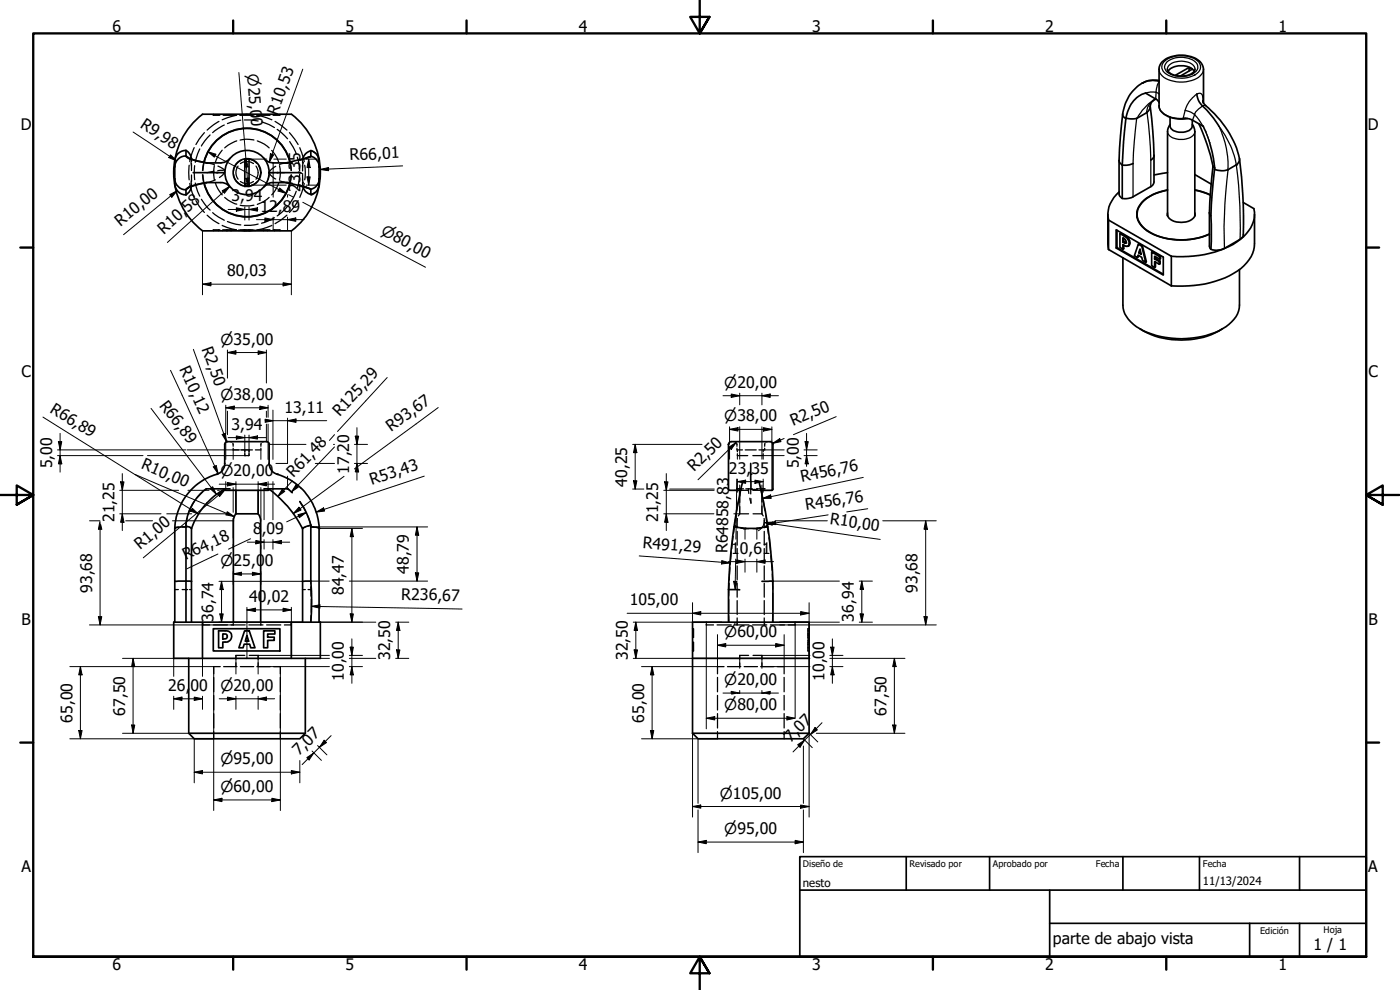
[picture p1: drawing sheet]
<svg xmlns="http://www.w3.org/2000/svg" width="420mm" height="297mm" viewBox="0 0 420 297" stroke-linecap="round" stroke-linejoin="round" font-family="sans-serif">
<!-- layer: Oculto (ISO) -->
<g fill="none" stroke="#000" stroke-width=".38">
<path d="M61.3 39.8l-2.5 3.6M64 34.3v.1M64 34.5l2 .1M65.7 36.4l-1.6 1.1-1.9 1.5M67 34.6h4M67.3 37.5l-3.5 2.3M70.9 34.6l-4.2 1.3M71.9 34.5l2.2-.2 2.2 .2M72 34.6h4M72.3 36.1l-4 1M73.3 36l4.2 .3M77 34.6h4"/>
<path d="M77.4 34.6l4.2 1.3M78.5 36.6l2.3 .8 1.6 .9M82.5 36.4l3.6 2.6M83.2 38.8l3.1 2.8M84 34.5l-2 .1M84 34.3v.1M86.9 39.8l2.6 3.6M56.4 47.2l.6 .7M56.8 49.6v4.4M57 55l.7 2.8 .6 1.4M57 55.8l-.6 .6M57.3 48.8l.2 .8"/>
<path d="M57.5 54.1l-.2 .9M57.5 54v.6M57.5 47.7v.1M57.5 47.9v.7M57.5 49.1v2.1M57.5 52.5v1.4M57.5 55.1v.6M57.5 55.8l-.1 .1M58.3 44.3l-1.3 4.2M58.4 49.7v4.2M58.6 54.9l.7 2.6 .6 1.4M59.9 44.7l-1.3 4"/>
<path d="M60.5 59.8l1.8 2.5 .8 .7M60.8 52.4l.4 2.5M60.9 52.4l.3 2.5M61.2 48.7l-.4 2.5M61.2 48.7l-.3 2.5M62 48.9l2.3 .5M62 54.8h.1M62 48.9h.1M62.2 54.7h.1M62.2 48.9h.2M63.1 40.5l-1.7 1.8-.9 1.5M64.3 51.4l-2.1 .4"/>
<path d="M64.3 49.7l-.2 1.5 .2 2.7M64.6 54.8a9.2 9.2 0 0 0 2.1 3.7M64.6 54l-2.7 .8M65.4 49.8l2 1.2M66.7 45.1a9.2 9.2 0 0 0-2.1 3.6M67.4 59.2l2.1 1.4 1.6 .7M67.4 51l-2.1 .2M67.4 51l-.1 .8-.4 .7-1.1 .8M70.1 52.3a3.8 3.8 0 0 0 2.3 3.2M71.1 42.3l-2.6 1.2-1.1 .9M71.4 49.8a3.4 3.4 0 0 0 0 4M72.1 42a8.4 8.4 0 0 1 4.1 0"/>
<path d="M72.1 49.1a3.4 3.4 0 0 1 4 0M72.1 54.5a3.4 3.4 0 0 0 4 0M72.4 48.1a3.8 3.8 0 0 0-2.3 3.2M73.3 47.8a4.1 4.1 0 0 1 3.8 1.2M76.8 49.8a3.4 3.4 0 0 1 0 4M77.1 54.6l-.5 .4a4 4 0 0 1-3.3 .8M77.2 42.3a8.8 8.8 0 0 1 3.6 2.1M77.7 49.8a3.7 3.7 0 0 1 0 4M80.6 53.5l-.1 .3M80.7 52.5l-.1 .7M80.8 59.2a8.8 8.8 0 0 1-3.6 2.1M80.8 52l1.9 1.7"/>
<path d="M81.5 45.1l1.6 2.3 .5 1.3M82.4 51.8h-1.6v.3M82.7 49.9l-1.9 1.7M83.6 54.8l-1.1 2.4-1 1.3M83.9 49.7a8.8 8.8 0 0 1 0 4.2M83.9 54.3l2.5 .5M83.9 51.8h1.6M85.1 54.6l.2 .1M85.3 48.9l-.2 .1M85.6 48.9h.3M85.6 54.7l.3 .1M86.4 48.9l-2.5 .4"/>
<path d="M86.9 42.5l2 3.7M87.1 48.6l.3 2.6-.4-2.6M87.4 52.4l-.4 2.6M87.4 52.5l-.3 2.5M88.9 57.4l-.9 2-1.1 1.7M89.2 47.2l.6 2.4 .1 1.7M89.9 52.3l-.1 1.7-.6 2.4M90 44.3l1.3 4.2M90.8 53.6l.3 1.3M90.8 48.2v.8M90.8 49.5v1.8M90.8 52.4v1.1"/>
<path d="M90.8 53.6v.6M90.8 54.6v.8M90.9 55.7v.3M90.9 47.7l-.1 .2M91.1 48.8l-.3 1.3M91.3 55l-1.3 4.2M91.4 49.6l.2 2.2-.2 2.2M91.8 56l1.2 .6M93 47l-1.2 .7M93.3 45.2l1.3 .7M94.6 57.7l-1.3 .6M95.4 47l.4 1.4"/>
<path d="M95.8 55.1l-.4 1.5M58.8 60.2l1 1.6 1.5 1.9M62.2 64.6l1.9 1.6 1.6 .9M63.8 63.8l3.5 2.3M64 69.2v.1M65.6 68.9v.2M65.6 69.2v.1M66 68.9l-2 .2M66.7 67.6l1.4 .6 2.8 .7M66.9 68.9v.2M66.9 69.2v.1M67 68.9h4"/>
<path d="M68 68.9v.2M68 69.2v.1M68.2 68.9v.2M68.2 69.2v.1M68.3 66.5l2.6 .8 1.4 .2M69.1 68.9v.2M69.1 69.2v.1M69.5 68.9v.2M69.5 69.2v.1M71.7 68.9v.2M71.7 69.2v.1M71.9 69.1h4.4"/>
<path d="M72 68.9h4M72.1 61.6l1.8 .2 2.3-.2M73 68.9v.2M73 69.2v.1M73.3 68.9v.2M73.3 69.2v.1M73.4 68.9v.2M73.4 69.2v.1M73.6 68.9v.2M73.6 69.2v.1M74.1 68.9v.2M74.1 69.2v.1"/>
<path d="M74.6 68.9v.2M74.6 69.2v.1M74.8 68.9v.2M74.8 69.2v.1M74.9 68.9v.2M74.9 69.2v.1M75.2 68.9v.2M75.2 69.2v.1M76.5 68.9v.2M76.5 69.2v.1M77 68.9h4M77.5 67.2l-2.3 .4h-1.9"/>
<path d="M79.1 68.9v.2M79.1 69.2v.1M80.3 68.9v.2M80.3 69.2v.1M81.6 67.6l-4.2 1.3M82 68.9l2 .2M82.3 68.9v.2M82.3 69.2v.1M82.4 65.3l-3.9 1.7M82.5 68.9v.2M82.5 69.2v.1M84 69.2v.1"/>
<path d="M86.1 64.6l-3.6 2.5M86.3 61.9l-1.9 2-1.2 .9M89.5 60.2l-1 1.6-1.6 1.9M69.1 132.5l.4 .1M69.8 133l.2 .9M70 134.5v.5h1.6M72.5 135h3.3M73.5 135v.6M73.5 136.1v.6h.4M74.7 136.1v.6h-.3M74.7 135v.6M78.3 134.5v.5h-1.7"/>
<path d="M78.4 133l-.1 .9M79.1 132.5l-.4 .1M220.3 132.5l.4 .1M221 133l.2 .9M221.2 134.5v.5h1.6M221.3 136.1v.6h3.1M221.3 135v.6M223.6 135h3.3M229 136.1v.6h-3.1M229 135v.6M229.5 134.5v.5h-1.7M229.6 133l-.1 .9"/>
<path d="M230.3 132.5l-.4 .1M53.5 158.2l-1 .3M54.7 158.1h1.1M56.1 155.6l-.3 2.5M56.4 158l-.6 .1M57 158.2l.5 .4M58.2 150.6l-1.7 3.7M60.7 147.7l-1.6 1.6M62 146.7l-.7 .5M80.6 146.9h.1M80.8 146.7v.2M86.4 146.7l.5 .4"/>
<path d="M87.2 147.4l.5 .4M90 150.5l1.6 2.6M91.5 158.2l-.7 .4M92.3 154.6l1 3M93.3 157.9v.2l.9 .1M93.3 157.6l-.9 .2M93.3 157.6v.2M95 158.2l.8 .3M220.3 158.1h.9M220.4 157.9l-.2 2.1M220.5 157.6l.9 .5M220.5 157.6v.2"/>
<path d="M220.9 154.7l-.4 2.9M221.2 159.4v4.2M221.3 155.6l-.1 2.8M221.6 150.5l-.6 2.8M222 154.2l-.4 .6M222 148.6v2.2M222 151.9v2.3M222 154.2h2.7M222.2 158.4l.9 .2h1.6M222.2 147.4l-.1 .4M222.3 147.1h2.4M222.5 158.4l1.1 .2"/>
<path d="M223.1 146.7h-.7l-.1 .4M223.8 146.7h2M224.6 146.7l.1 1.4M225 149.5l.4 1.4M225.1 146.7h.1M225.2 146.7h.2M225.3 146.7v1.5M225.3 146.7l.4 .2zM225.4 149.6v1.5M225.5 146.7h-.1M225.9 147.1h2.5M226 146.9h.7h-.7"/>
<path d="M226 154.2h2.7M227.1 146.7h1.2v.4M227.3 146.7l-.3 .1M228.2 158.4l-1.1 .2M228.5 147.4v.4M228.5 158.4l-.9 .2h-1.5M228.7 154.2l.3 .6M228.7 148.3v2.3M228.7 151.8v2.4M229.1 150.5l.5 2.8M229.3 155.6l.1 2.8M229.4 159.4v4.2"/>
<path d="M229.6 158.1h.8M229.9 154.7l.4 2.9M230.3 157.6l-1 .5M230.3 157.6v.1M230.3 157.9l.3 2.4M53.5 176.9l-1 .1M54.7 176.9h1.6M56.9 176.9h.6M91.6 176.9l-.8 .1M92.5 176.9h.8M93.3 174.4v.8M93.3 176.1v.8"/>
<path d="M93.3 176.9v2M93.4 179.8v4M218.7 179.8v4M218.8 175l-.1 3.9M219.1 170.3l-.2 3.7M219.5 165.6l-.4 3.7M220 160.9l-.4 3.7M221.2 164.6v4.2M221.2 169.8v4.2M221.2 175v4.2M229.4 164.6v4.2M229.4 169.8v4.2"/>
<path d="M229.4 175v4.2M230.8 161.3l.5 4.4M231.3 166.7l.4 4.4M231.8 172.2l.1 4.6M231.9 178v5M60.8 187.2v.3h2.1M60.8 186.7v.2M60.9 186.7v.2M60.9 187.2v.3M64 187.5h4.3M69.3 187.5h4.3M70 186.7v.2"/>
<path d="M70 187.2v.3M70.8 198.9v1.1M73.5 196.6h-2.7v1.2M74.7 187.5h4.2M74.8 196.6h2.7v1.2M77.5 198.9v1.1M78.2 186.7v.2M78.2 187.2v.3M78.3 186.7v.2M78.3 187.2v.3M80 187.5h4.3M87.4 187.2v.3h-2.1"/>
<path d="M87.4 186.7v.2M93.3 184.7v2M207.8 188.6h.1M207.8 195.3h.1M208 188.6l.2 2.7M208.2 192.6l-.2 2.7M212 187.2v.3h2.1M212 186.7v.2M212 187.2v.3M215.2 187.5h4.3M218.7 184.7l.1 2M220.5 187.5h4.3"/>
<path d="M221.2 186.7v.2M221.2 187.2v.3M221.2 180.2v4.2M221.2 185.4v2.1M222 198.9v1.1M224.7 196.6h-2.7v1.2M225.9 187.5h4.2M226 196.6h2.7v1.2M228.7 198.9v1.1M229.4 180.2v4.2M229.4 185.4v2.1M229.5 186.7v.2"/>
<path d="M229.5 187.2v.3M231.2 187.5h4.3M231.9 184.2l-.1 2.5M238.6 186.7v.2M238.6 187.2v.3M238.6 187.2v.3h-2.1M242.4 190.2h.2M242.4 191.2h.2M242.4 192.1h.2M242.4 192.4h.2M242.4 190.7h.2M242.4 193.3h.2"/>
<path d="M242.4 189.3h.2M242.4 194.4h.2M242.4 191.8h.2M242.4 191.5h.2M242.6 192.6v2.7M242.6 188.6l-.2 2.7M242.7 190.2h.1M242.7 191.2h.1M242.7 192.1h.1M242.7 192.4h.1M242.7 190.7h.1M242.7 193.3h.1"/>
<path d="M242.7 189.3h.1M242.7 194.4h.1M242.7 192.6h.1M242.7 191.8h.1M242.7 191.5h.1M242.7 188.6h.1M242.7 195.3h.1M64.1 203.2v4.4M64.1 208.6v4.4M64.1 214.1v4.3M64.1 219.5v2.2M66.1 200h-2v2.2"/>
<path d="M67.1 200h4M72.1 200h4M77.1 200h4M82.1 200h2v2.2M84.1 203.2v4.4M84.1 208.6v4.4M84.1 214.1v4.3M84.1 219.5v2.2M215.3 203.2v4.4M215.3 208.6v4.4M215.3 214.1v4.3M215.3 219.5v2.2"/>
<path d="M217.3 200h-2v2.2M218.3 200h4M223.3 200h4M228.3 200h4M233.3 200h2v2.2M235.3 203.2v4.4M235.3 208.6v4.4M235.3 214.1v4.3M235.3 219.5v2.2"/>
</g>
<!-- layer: Visible (ISO) -->
<g fill="none" stroke="#000" stroke-width=".51">
<path d="M87.4 34.3h-26.6a22 22 0 0 0 0 35h26.6M87.5 34.3a22 22 0 0 1 0 35M336.9 34.2l-.7 7-.3 6.9 .2 .8 .7 .6M345.2 31.9l.7 7.2 .4 7.5M346.2 30.1a4.7 4.7 0 0 0-1.3 2.8l-.8 .9-3 1.7-3.2 .1-.7 7-.4 6.9M346.9 29.7l-.9 .5M347.9 24.1a9.1 9.1 0 0 0-9.1 4.7 12.9 12.9 0 0 0-1.8 5.9l.9 .9a9 9 0 0 1 5.9-7.7l3.4 2 .7 .9M347.9 24.4a6.9 6.9 0 0 0-4.8 .4M350.3 20.8a3.4 3.4 0 0 0 3.8 2h.9a3.4 3.4 0 0 0 3.6-2M350.5 21.4a5.6 5.6 0 0 1 8 0M351.2 35.2v2.6a2.79 2.79 0 0 0 3.3 1.9 2.77 2.77 0 0 0 3.3-1.9v-1.8M351.2 37.3l-.6 1-.2 1.2v25.3"/>
<path d="M355.1 35.5l1.9 .2 4.1 2.2 .7 1.5M356.9 21.3v-1.1l.9 .6-3.6 2M356.9 20.2l-4.2 2.4M357.8 37.3l.5 1 .3 1.2v25.3M359.2 28.2a5.6 5.6 0 0 0 2.4 4.2l2.6 3 1.7 2.6M359.8 37.1a80.4 80.4 0 0 1 4.4 13.1l.4 .2M361 30.5l.2 .5a32.9 32.9 0 0 1 10.5 15.5l.3 1.1M361.2 30.9v-10.1a4.9 4.9 0 0 0-4.8-4.1 7.9 7.9 0 0 0-8.2 2.7l-.3 .9v11.4a4.8 4.8 0 0 0 4.7 3.8l1.5 .2 2.3-.2M52.5 53.6a3.3 3.3 0 0 0 3.3 3.2l1.3-.8 4.1-1.1 5.1-.1a3.4 3.4 0 0 1 2.7 1.3M52.5 53.6a3.8 3.8 0 0 0 3.3 4.9M52.5 50.1v3.5M55.8 45.1a3.3 3.3 0 0 1 1.7 2.6"/>
<path d="M55.8 45.1v1.7l.7 .6 1.6 .6 3.9 .9M55.8 45.1a3.3 3.3 0 0 0-3.3 3.3v1.7M57.4 55.9a3.4 3.4 0 0 1-1.6 2.6M58 51.8h9.4M61.2 54.9a13.3 13.3 0 0 0 12.9 10.2 13.3 13.3 0 0 0 12.9-10.1M61.3 54.9a13.2 13.2 0 0 0 12.8 10.1 13.2 13.2 0 0 0 12.9-10M62 54.8l-3.1 .7-2.5 .9-.6 .5v1.6M69 47.5a3.7 3.7 0 0 1-2.7 1.4 22.6 22.6 0 0 1-6.9-.5l-2.9-1a1.72 1.72 0 0 0-2.6 0 3.3 3.3 0 0 0-1.4 2.7M73.5 47.7h1.2v7.8h-1.2zM79.2 47.5a3.7 3.7 0 0 0 2.8 1.4h4.4l1.3-.3M80.8 51.8h9.4M85.9 54.8l7.4 2"/>
<path d="M87.1 48.6a13.3 13.3 0 0 0-13-10.1 13.3 13.3 0 0 0-12.8 10.2 13.2 13.2 0 0 1 12.8-10.2 13.2 13.2 0 0 1 12.9 10.1M87.7 55l-1.3-.2h-4.5a3.4 3.4 0 0 0-2.7 1.3M90 55.6l3.3 1.2M90.9 56a3 3 0 0 0 2.4 2.3M93.3 46.8a3.4 3.4 0 0 1 2.5 3.3M93.3 47l-3.3 1.1M93.3 58.3l.2 .1M93.3 45.2h.1M93.3 45.2a3.4 3.4 0 0 0-2.4 2.5M93.3 47l-7.4 1.9M93.3 45.2v1.8M93.3 56.8v1.5"/>
<path d="M93.4 45.2l1.5 1 .8 1.6 .1 7.4M95.8 55.3l-.3 1.1-.5 1-1.5 1M95.8 53.6a3.2 3.2 0 0 1-2.5 3.2M335.9 57.6a8.8 8.8 0 0 0-3.2 8.4M336.8 49.5v10M340 49.1a5.8 5.8 0 0 1-3.2 .4M346.3 46.6v8l-.2 .8-.7 .6-5.8 3.3-1.1 .2a1.83 1.83 0 0 1-2.6-1.3v-10M346.3 46.6l-.2 .8-.7 .6M350.4 51.8l-4.1 .7M358.6 52.4l4.9 2.8M363 42.8l1.2 4.7 .4 2.9M363.2 58.5l-2.6-1-2-.5 4.6 1.5"/>
<path d="M364 49.8l-.7 7.1-.3 6.8M364.5 50.8l-.4 3.6a107.1 107.1 0 0 0-.6 18l-.1 2.4M364.6 50.4l-.1 .4M372 47.7a123.1 123.1 0 0 1 1 23.3l-.8 .8-4.7 2.7a4.8 4.8 0 0 1-4.3 0l-.2-.7v-10M372 47.6a2.12 2.12 0 0 1-1 1.9l-2.4 1.4a5.8 5.8 0 0 1-4.1-.1M332.5 64.3v8.8l.2 1.8M332.7 74.9l18.8 10.9M332.7 66l18.8 10.9M332.7 66v8.9M335.2 69.1v5.2l13.9 8M335.2 74.3l-.2 .1v-5.5l14.1 8.2v5.4l-14.1-8.1M336.1 70.1l1.4 .8a2.08 2.08 0 0 1 1.1 2.9"/>
<path d="M337 77.3v14.3a8.7 8.7 0 0 0 5.1 7.1 26.9 26.9 0 0 0 25.8-.7 8 8 0 0 0 4.1-6.4v-10.7M337 72.6l.8 .3M337.2 73.5v1.1l-.2 .2-.9-.6v-4.1l.3-.1 1.4 .8a1.92 1.92 0 0 1 1 2.8M337.2 71.6v.9l-.2 .1v-1.2l.1 .1a1.06 1.06 0 0 1 .7 1.4M337.2 72.5l.7 .3M338.6 73.8l-.7 .1-.9-.5v1.4M338.8 73.7l-.2 .1M338.8 73.7l-.3 .1M341.2 64.3v.9M341.2 64.1v.5M341.6 73.3l1 .5 1.3 4.9-1-.5-.3-1-1-.6-.3 .7-.9-.5zM341.6 73.3l.3-.2 .9 .6-.2 .1"/>
<path d="M341.7 76.6l-.1 .5-.3 .2M341.9 75.7l.5 .3M342.1 74.7l.4 1.6-.7-.4zM342.2 75.1l-.4 .8M342.8 73.7l1.2 4.8-.1 .2M345.6 75.6l2.4 1.4v.8l-1.5-.9v.8l1.4 .8v.8l-1.4-.8v1.7l-.9-.5zM345.6 75.6l.3-.1 2.4 1.3-.3 .2M346.8 77v.5l-.3 .2M346.8 77.5l1.4 .8-.3 .2M346.8 78.6v1.5l-.3 .1M348.2 78.3v.9l-.3 .1M348.3 76.8v.8l-.3 .2"/>
<path d="M350.4 63.9a2.6 2.6 0 0 0 2.7 2.7 5.5 5.5 0 0 0 5.4-1.5l.1-1.2M351.5 76.9v8.9M358.6 64.5v.1M363 70.2a20.5 20.5 0 0 1-18.6-1 5.3 5.3 0 0 1-2.6-7 11.9 11.9 0 0 1 8.6-5.2 12.1 12.1 0 0 0-8.7 5.2 5.5 5.5 0 0 0 2.5 7.1 20.8 20.8 0 0 0 18.8 1M363 63.7v.6l.4 .5M373.1 60.8l3.2 1.8a9.6 9.6 0 0 1-5.1 10 31.8 31.8 0 0 1-19.7 4.3M376.5 64.3v8.8a10.9 10.9 0 0 1-6.3 8.9 32.4 32.4 0 0 1-18.7 3.8M342.1 98.7a24.3 24.3 0 0 0 24.7 0M67.4 133.4a.86 .86 0 0 1 .9-.9h11.7a.86 .86 0 0 1 .8 .9M67.4 139.1a3.6 3.6 0 0 1-3.3 3.5 17.6 17.6 0 0 0-11.6 15.9 5.2 5.2 0 0 1 3.3-.4 15 15 0 0 1 6.1-11.4h7.1M67.4 133.3v5.8M80.8 139.1a3.7 3.7 0 0 0 3.3 3.5 17.6 17.6 0 0 1 11.7 15.9 3.6 3.6 0 0 0-2.5-.4"/>
<path d="M80.8 133.3v5.8M218.6 133.3v13.5l.4 .3M225.3 139.1l.1 7.3M231.1 132.5a.86 .86 0 0 1 .9 .9M231.1 132.5h-11.6a.86 .86 0 0 0-.9 .9M232 133.3v13.5l-.4 .3h-3.2M52.5 158.5v15.9M57.5 158.6a1.47 1.47 0 0 0-1.7-.5v28.6M57.5 158.6v28.1M70.8 154.2l-.6 1.2-.2 .9v30.4M70.8 154.2h6.7M70.8 147.1v7.1"/>
<path d="M77.5 147.1v7.1M77.5 154.2l.5 .8 .2 1.3v30.4M79.2 146.7h7.2l1.3 1.1M80.5 146.7l.2 .2 .1-.2M80.7 146.9l-.2 .2h-12.7l-.4-.4a22.4 22.4 0 0 0-9.9 11.9M80.8 146.7a35.1 35.1 0 0 1 10 11.9M80.8 146.7h.1M90 150.5a21.1 21.1 0 0 1 3.3 7.1M90.8 158.6v28.1M93.3 157.6l-1.4 .4-1.1 .6M93.3 157.6v16.8M95.8 158.5v28.2"/>
<path d="M218.9 147.1h3.4M220.3 158.1l-1.1 9.3-.6 9.5M221.1 146.7h1.3M222 147.1v1.5M222.8 144.7l-1.5 7.2-1 6.2 3.3 .4h3.5l3.3-.4-2.1-11.4M227.8 144.6l.5 2.1M228.3 146.7h1.3M228.7 147.1v1.2M230.4 158.1l1 7.5 .6 8.8M52.5 174.4h5M52.5 174.4v12.3M93.3 174.4a74.8 74.8 0 0 1 0 12.3"/>
<path d="M93.3 174.4h-2.5M222 177l-3.4-.1v9.8M232 174.4h-3.3M232 174.4v12.3M52.1 186.7h44v10.8h-44zM56.6 197.5v22.5M60.8 186.7v10.8M64 188.6h20v6.7h-20zM65.6 189.3h2a1.7 1.7 0 0 1 1.9 1.7 1.7 1.7 0 0 1-1.9 1.6h-.7v1.8h-1.3zM66.9 190.2a.89 .89 0 0 1 .9 .1 .89 .89 0 0 1 .4 .9l-.3 .4-1 .2zM73.4 189.3h1.4l1.7 5.1h-1.3l-.3-1.1h-1.6l-.3 1.1h-1.3zM74.1 190.7l.5 1.7h-1z"/>
<path d="M79.1 189.3h3.4v.9h-2.2v1h2v.9h-2v2.3h-1.2zM87.4 186.7v10.8M91.6 197.5v22.5M207.8 197.5v-10.8h35v10.8M207.8 197.5h35M207.8 197.5v22.5M242.8 197.5v22.5M56.6 220l1.7 1.7h31.7l1.6-1.7M56.6 220h35M207.8 220l1.7 1.7h31.6l1.7-1.7M207.8 220h35"/>
<circle cx="74.1" cy="51.8" r="6.6"/>
<circle cx="74.1" cy="51.8" r="4.2"/>
</g>
<g fill="#000">
<circle cx="360.9" cy="31.8" r=".25"/>
<circle cx="65.1" cy="51.8" r=".25"/>
<circle cx="83.2" cy="51.8" r=".25"/>
<circle cx="95.8" cy="53.6" r=".25"/>
<circle cx="95.8" cy="50.1" r=".25"/>
<circle cx="371" cy="49.5" r=".25"/>
<circle cx="337.8" cy="72.9" r=".25"/>
<circle cx="65.1" cy="142.3" r=".25"/>
<circle cx="83.2" cy="142.3" r=".25"/>
<circle cx="95.8" cy="158.5" r=".25"/>
<circle cx="223.6" cy="158.5" r=".25"/>
<circle cx="225.3" cy="142.3" r=".25"/>
<circle cx="227.1" cy="158.5" r=".25"/>
</g>
<!-- layer: Visible fina (ISO) -->
<g fill="none" stroke="#000" stroke-width=".38">
<path d="M349.3 18.5a8.5 8.5 0 0 1 10.1-.2 2.44 2.44 0 0 1-.8 4.2 8.6 8.6 0 0 1-9.5-1.1 2.26 2.26 0 0 1 .2-2.9zM350.2 18.6a6.9 6.9 0 0 1 9 .5 2.33 2.33 0 0 1-1.8 3.3 7.2 7.2 0 0 1-7.5-1.1 1.86 1.86 0 0 1 .3-2.7zM341.1 35.5l-.4 3.5a133.7 133.7 0 0 0-.7 20M342.8 24.9l.3-.1-.2 .1M344.2 33.7l.5 3.5a135.8 135.8 0 0 1 .7 18.8M346 30.2a4.7 4.7 0 0 0-1.9 3.6M346 30.2a16.1 16.1 0 0 0-4.8 5.3M346.2 30.1l-.2 .1M347 27.7l.9 .5M347 27.7l-1.7-.1-1.5 .3M347 27.7l-.2 2M347.9 24.7l-.6 1-.3 2"/>
<path d="M347.9 31.7a4.3 4.3 0 0 0 3.5 3.5l1.7 .3h2.8M347.9 20.8a4.1 4.1 0 0 0 3.5 3.4 9.7 9.7 0 0 0 8.8-1.4 2.65 2.65 0 0 0 1-2M350.3 20.8a3.3 3.3 0 0 1 3.5-2.4 4.5 4.5 0 0 1 4.8 2v.4M350.4 39.5a3.3 3.3 0 0 0 3.4 2.3 4.8 4.8 0 0 0 4.7-1.9l.1-.4M355.7 33.1l-.6 2.4M357.9 36.1l.6-1.7 1.4 1.6 1.1 1.8M361 30.5l.1-.4v.6M361.1 30.1a1.78 1.78 0 0 0-.9-2.1 3.8 3.8 0 0 0-2.8 1.9l-1.2 1.7-.5 1.5 1.8 .6 1 .7a4.8 4.8 0 0 1 3.2-2.8l.1 .1M361.8 39.4l1.2 3.4zM368.5 50.9a26.7 26.7 0 0 0-2.6-12.9 26.1 26.1 0 0 1 5.1 11.5l.7 6.1 .4 6.4 .1 9.8M368.6 50.9l-1 10.4-.3 6.7 .2 6.5M337.3 72.5l-.2 .2"/>
<path d="M337.8 70.8l-.3 .1M337.8 72.8l-.3 .1M338.7 71.6l-.2 .1M339.1 72.9l-.2 .1"/>
</g>
<!-- layer: Borde (ISO) -->
<g fill="none" stroke="#000" stroke-width=".7">
<path d="M70 6.1v3.9M140 6.1v3.9M210 0v10l-2.9-4.9h5.8l-2.9 4.9 2.9-4.9M280 6.1v3.9M350 6.1v3.9M6.1 74.3h3.9M410 74.3h3.9M0 148.5h10l-5-2.8v5.7l5-2.9-5 2.9M420 148.5h-10l5-2.8v5.7l-5-2.9 5 2.9M6.1 222.8h3.9M410 222.8h3.9M10 287.1v-277.1h400v277.1h-400h400"/>
<path d="M70 287.1v3.8M140 287.1v3.8M212.9 292l-2.9-4.9 2.9 4.9h-5.8l2.9-4.9v9.9M280 287.1v3.8M350 287.1v3.8"/>
</g>
<path d="M240 257h170v30.1h-170zM272 257v10.1M297 257v10.1M337 257v10.1M360 257v10.1M390 257v10.1M240 267.1h170M315 277h95M315 267.1v20M375 277v10.1M390 277v10.1" fill="none" stroke="#000" stroke-width=".51"/>
<!-- layer: Cota (ISO) -->
<g fill="none" stroke="#000" stroke-width=".3">
<path d="M39.9 39.6l13.1 8.6M71.7 21.8l2.7 34.1M90.9 20.8l-10.1 27.8M50.9 58.4l2.3-1.2-1.6 2zM51.2 46.5l1.8 1.7-2.3-.9zM53.2 57.2l-16.1 13.2M62.4 45.5l2.4 .8-.5 .9zM62.4 45.5l23.5 12.5-2.5-.7 .5-.9 2 1.6M68.9 55.9l-2.2 1.4 .7 .7 1.3-1.8M68.9 55.9l-18.7 16.9M68.9 55.9l-.1 .2M73.5 55.9v.2"/>
<path d="M73.7 53.5l1-.1-.3 2.5zM73.8 47.6l.7 2.5-1 .1zM74.7 55.8v.3M74.8 47.7h5.3M75.4 55.5h10.5M81.2 46.2l.9 .3-1.3 2.1zM82 48.9v10.3M82.2 47.7h3.7M86.3 58.4v.8M86.6 58.4l1.5 .8M91.9 55.5h3.9M91.9 47.7h3.9"/>
<path d="M92.1 53.1h1l-.5 2.4zM92.6 47.7l.5 2.6h-1zM92.6 47.7v7.8M96.1 50.8l2.5-.5v.9zM120.8 49.8l-24.7 1M60.8 69.3v19.1M68.5 62.9h8.9M70.9 62.3l2.6 .6-2.6 .5zM73.5 62.1v3.9M74.7 62.9l2.6-.6v1.1zM74.7 62.1v3.9M77 65.9h14.2"/>
<path d="M79.5 65.4l2.5 .5-2.5 .5zM82 65.1v4M86.3 65.9l2.5-.5v1zM86.3 65.1v4M87.4 69.3v19.1M90.9 60.7l36.8 19.5M60.8 85.3l2.5-.5v1zM60.8 85.3h26.6M85 84.8l2.4 .5-2.4 .5zM51.2 111.1l9.4 20.3M58 104.8l10 27.8M68.3 105.8l2.5-.5v1z"/>
<path d="M68.3 105.8h11.6M68.3 105v8.5M77.5 105.3l2.4 .5-2.4 .5zM79.9 105v9.9M116.2 113.3l-14.9 16.2M217 118.7h16.6M219.5 118.2l2.5 .5-2.5 .5zM222 118v3.5M228.7 118.7l2.4-.5v1zM228.7 118v3.5M12.9 125.1l46.7 29.1M17.3 135h38.5"/>
<path d="M17.3 136.7h25.6M17.5 132.5h1l-.5 2.5zM18 136.7l.5 2.5h-1zM18 130v11.7M45.3 122.5l19.7 25.8M56.1 135h18.6M60.6 131.6l4.8 10.4M66.7 130.4l.9-.4 .4 2.6zM67.8 122.4l2.5-.6v1.1zM67.8 122.4h12.7M67.8 121.6v8.5M67.8 132.5v5.3"/>
<path d="M68.3 123.4v7M68.3 132.3v.2M68.5 131.3h11.3M70 135v2.8M70.9 130.8l2.6 .5-2.6 .4zM73.5 130.5v6.2M74.7 131.3l2.6-.5v.9zM74.7 130.5v6.2h-30.4M78 121.8l2.5 .6-2.5 .5zM78.3 135v2.8M79.6 125.8l2.3 .4h16.1M79.6 126.2h2.3l-2.3 .5"/>
<path d="M79.9 123.4v1.8M79.9 127.2v5.3M80.5 121.6v3.6M80.5 127.2v10.6M80.8 133.3h11M81.9 123v14.8M86.3 126.2l2.5-.5v1zM86.3 125.5v13.6h-3.5M94.6 139.1h5.8M100.1 133.3h.3M100.4 134.1l-12.9 13.5M100.4 130.4l-1.5 1.7"/>
<path d="M106.4 133.3h3.9M106.4 139.1h3.9M106.6 130.9h1l-.5 2.4zM107.1 139.1l.5 2.5h-1zM107.1 128.3v15.8M131.5 122.3l-25.1 18.4M189.9 133.3h20.8M190.6 133.3l.5 2.5h-1zM190.6 133.3v13.4M218.4 133.3h.2M218.8 134.2l2.1-1.4-1.4 2.1zM218.9 128.8l2.6-.5v1z"/>
<path d="M218.9 128.8h12.7M218.9 128.1v5.2M218.9 134.2v3.6M220.9 132.8l-11.4 11.1M221.3 136.7v1.1M222 128.1v9.7M228.7 128.1v9.7M229 135h6.3M229.1 128.3l2.5 .5-2.5 .5zM231.6 128.1v19M231.9 133l2.1-1.4 .4 .9zM235.3 136.7h-6.3v1.1"/>
<path d="M235.3 131.6l-3.4 1.4M241.3 135h3.9M241.3 136.7h3.9M241.6 132.5h1l-.5 2.5zM242.1 136.7l.5 2.5h-1zM242.1 130v9.9M251 125l-12.9 5.4M26.9 156.3h3.1M30 156.5l-.5 2.3h1l-.3-1.4M30 157.4v30.1M35.9 154.2h12.4M35.9 147.1h17.7"/>
<path d="M36.2 144.6h1l-.5 2.5zM36.7 154.2l.5 2.5h-1zM36.7 142.1v17.1M37.7 156.3h8.1M40.5 142.4l29.8 12.6M50 154.2h7.5M51.8 156.3h18.2M56.4 147.1h6.3M57.7 152.5l1.9 1.7-2.5-.9zM59.5 154.2h8.5M63.1 146.6l.7-.6 1.2 2.3zM65.3 148.2l2.2-1.2-1.6 2z"/>
<path d="M65.3 147.1h.5M65.4 141.8l-.5-2.1-.9 .4 1.4 1.9M65.8 145.3h16.6M67.5 147l-24.5 20.4M67.5 147.1h3.3M67.8 144.5v2.6M68.2 153.5l2.1 1.5-2.5-.5zM68.3 144.8l2.5 .5-2.5 .5zM70 146.3v7.4M70 155.6v5.9M70.8 144.5v9.7h-.3M77.5 145.3l2.4-.5v1z"/>
<path d="M77.5 144.5v9.7M78.3 146.3v9.6M79.2 146.7v9.2M80.5 144.5v2.6M81.9 144.5v11.4M84.7 146.8l.8 .6-2.1 1.6zM86.3 142.9v3.8M87.8 144.3l-4.4 4.7M88.8 145.5l.7 .7-2 1.4zM89.4 154.4l2.5-.6-2 1.5zM89.7 152.2l.7 .8-2.4 1.1zM91.9 153.8l-5.9 2.8"/>
<path d="M93.3 158.1h35M94.9 153.7l2.2-1.3 .3 .9zM95.8 158.5h13M103.3 142.9l-15.3 11.2M105.6 158.5l.4 2.5h-.9zM105.6 158.5v28.2M125.2 158.1l.5 2.5h-1zM125.2 158.1v16.3M127.3 142.9l-32.4 10.8M189.9 146.7h3.3M190.1 144.3h1l-.5 2.4zM199.2 154.2h15"/>
<path d="M199.2 147.1h15.1M199.5 144.6h1l-.5 2.5zM200 154.2l.5 2.5h-1zM200 142.1v17.1M201 146.7h13.4M220.3 147.1h1.7M221.1 143.7l-.2 18.1M221.3 144.5l2.5-.4v.9zM221.3 144.5h7.7M221.3 143.7v4M222 145.5v8.7h-1.8M223.6 158.5v3.3"/>
<path d="M226.6 144.1l2.4 .4-2.4 .5zM227.1 158.5v3.3M228.7 145.5v8.7M228.9 149.5l2.4-1 .2 1zM229 143.7v4M229.4 156.8l2.5-.2-.1 1zM229.4 156.8l34.8 5M229.6 156.3h-.2l-.5 1.7-1.4 1.3M230.3 157.3l2.4-.9 .2 1zM232.6 156.3h15.7M248.5 154.5l-18.2 2.8M259.1 143.2l-30.2 6.3"/>
<path d="M260.4 152.6l-6.3 1M264.9 156.3h16.1M277.8 156.3l.5 2.5h-1zM277.8 156.3v31.2M65.4 166.2l-9.3 4.5M65.7 174.4h25.1M66.5 174.4l.5 2.5h-1zM66.5 174.4v12.3M70 172.2l2.5-.5v.9zM70 172.2h8.3M70 163.2v1.6M70 171.4v4"/>
<path d="M74.2 162.7h12.7M75.2 161.7l-6.6 3.1M75.8 171.7l2.5 .5-2.5 .4zM76.8 162.2l2.4 .5-2.4 .5zM78.3 163.7v1.1M78.3 171.4v4M79.2 161.9v2.9M81.9 162.7l2.6-.5v1zM81.9 161.9v2.9M93.3 174.4h5.5M104.8 174.4h23.5M124.7 171.9h1l-.5 2.5z"/>
<path d="M191.8 166.8l27.3 2.1M216.6 168.2l2.5 .7-2.6 .3zM218.6 168.5h13.6M220.2 174.4h1l-.5 2.5zM220.8 167.8l-.1 9.1M221.1 168l2.5 .5-2.5 .5zM223.6 167.8v3.9M227.1 168.5l2.5-.5v1zM227.1 167.8v3.9M232 174.4h19.9M257.9 174.4h3.9M258.6 174.4l.5 2.4h-1z"/>
<path d="M258.6 174.4v12.3M26.9 187.5h43.1M29.5 185h1l-.5 2.5zM36.8 197.5h19.8M39.9 197.5l.5 2.5h-.9zM39.9 197.5v22.5M52.1 197.5v5.4M60.8 197.5v5.4M65.7 186.7h25.1M66 184.2h1l-.5 2.5zM70.8 196.6v5.6M74.1 183l2.5-.5v1z"/>
<path d="M74.1 183h13.3M74.1 182.2v15.3M85 182.5l2.4 .5-2.4 .5zM87.4 182.2v15.3M93.5 181.9l2.5-.4v1zM93.5 181.9l45.2 .8M95.8 186.7h17M96.1 197.5h2.8M98.9 196.6h-21.4v5.6M104.8 197.5h8M104.8 196.6h4M105.1 194.2h.9l-.4 2.4z"/>
<path d="M105.1 184.2h.9l-.4 2.5zM105.6 191.7v13.3M118.7 197.5h4M118.7 186.7h4M119 195h1l-.5 2.5zM119.5 186.7l.5 2.5h-1zM119.5 186.7v10.8M188.2 184h54.6M190.1 197.5h53M190.1 186.7h26.5M190.3 195h1l-.5 2.5zM190.8 186.7l.5 2.5h-1z"/>
<path d="M190.8 186.7v10.8M207.8 184l2.5-.5v1zM207.8 180.8v16.7M212 187.5v31.2M215.3 193.6l2.5-.5v1zM215.3 190.4v9.6h-22.8M215.3 193.6h20M222 196.6v3.9M232.8 193.1l2.5 .5-2.5 .5zM234 186.7h17.9M234 187.5h47M235.3 190.4v9.6"/>
<path d="M238.6 187.5v27.9M240.3 183.5l2.5 .5-2.5 .5zM242.8 180.8v16.7M243.1 196.6h-14.4v3.9M249 197.5h22.6M249 196.6h4M249.3 194.2h1l-.5 2.4zM249.8 191.7v13.3M257.9 186.7h3.9M258.1 184.2h1l-.5 2.5zM268.4 197.5l.5 2.5h-1zM268.4 197.5v22.5"/>
<path d="M277.3 185h1l-.5 2.5zM21 200h43.1v43.2M23.6 219.2h1l-.5 2.5zM24.1 200l.5 2.5h-1zM24.1 200v21.7M39.5 217.5h.9l-.5 2.5zM52.1 209.7l2.5-.5v1zM52.1 209.7h8.7M52.1 208.9v3.9M58.3 209.2l2.5 .5-2.5 .5zM60.8 208.9v3.9M65.8 209.7h16.6"/>
<path d="M68.3 209.2l2.5 .5-2.5 .5zM70.8 208.9v3.9M77.5 209.7l2.4-.5v1zM77.5 200h21.4M77.5 208.9v3.9M84.1 200v43.2M104.8 200h4M105.6 200l.4 2.5h-.9zM195.2 219.2h1l-.5 2.5zM195.7 200l.5 2.5h-1zM195.7 200v21.7M212 215.5l2.5-.5v1z"/>
<path d="M212 215.5h26.6l-2.4-.5v1l2.3-.5M217 207.9h16.6M219.5 208.1v-.7l2.5 .5-.8 .2M222 207.2v.9M228.7 200h14.4M228.7 207.2v.9M229.4 208.1l-.7-.2 2.4-.5v.7M244.6 218.3l.7 .7-2.1 1.4zM246.7 216.8l-8.7 8.8M249 200h4M249.8 200l.5 2.5h-1zM267.9 217.5h1l-.5 2.5z"/>
<path d="M21 221.7h43.1M36.8 220h19.8M58.3 231.7l2.5-.5v1zM58.3 231.7h31.7M58.3 221.7v13.2M81.6 239.5l2.5 .5-2.5 .5zM87.4 231.2l2.6 .5-2.6 .5zM90 228.2v6.7M92.1 227.3l2.1-1.4-1.4 2.1zM93.7 225.3l2.8 2.8M95.3 223.7l2.8 2.8M97.3 222.1l.7 .7-2.2 1.5z"/>
<path d="M99.4 220.7l-8.7 8.7M192.5 221.7h22.8M207.8 220v25.2M209.5 221.7v19.3M239.4 223.4l2.1-1.4-1.4 2.2zM241.1 221.8l2.7 2.5M241.1 223.8v17.2M242.8 220h.2M242.8 220l2.6 2.6M242.8 220v25.2M245 220h26.6M64.1 240l2.5-.5v1z"/>
<path d="M64.1 240h20M207.8 242l2.5-.5v1zM207.8 242h35M209.5 252.7l2.5-.6v1.1zM209.5 252.7h31.6M209.5 243v12.8M238.6 252.1l2.5 .6-2.5 .5zM240.3 241.5l2.5 .5-2.5 .5zM241.1 243v12.8"/>
</g>
<g fill="#000">
<path d="M51.2 46.5l1.8 1.7-2.3-.9zM50.9 58.4l2.3-1.2-1.6 2zM62.4 45.5l2.4 .8-.5 .9zM66.7 57.3l2.2-1.4-1.5 2.1zM73.7 53.5l1-.1-.3 2.5zM73.8 47.6l.7 2.5-1 .1zM81.2 46.2l.9 .3-1.3 2.1zM83.9 56.4l2 1.6-2.5-.7zM92.1 53.1h1l-.5 2.4zM92.6 47.7l.5 2.6h-1zM96.1 50.8l2.5-.5v.9zM70.9 62.3l2.6 .6-2.6 .5z"/>
<path d="M74.7 62.9l2.6-.6v1.1zM79.5 65.4l2.5 .5-2.5 .5zM86.3 65.9l2.5-.5v1zM60.8 85.3l2.5-.5v1zM85 84.8l2.4 .5-2.4 .5zM68.3 105.8l2.5-.5v1zM77.5 105.3l2.4 .5-2.4 .5zM219.5 118.2l2.5 .5-2.5 .5zM228.7 118.7l2.4-.5v1zM17.5 132.5h1l-.5 2.5zM18 136.7l.5 2.5h-1zM66.7 130.4l.9-.4 .4 2.6z"/>
<path d="M67.8 122.4l2.5-.6v1.1zM70.9 130.8l2.6 .5-2.6 .4zM74.7 131.3l2.6-.5v.9zM78 121.8l2.5 .6-2.5 .5zM79.4 125.7l2.5 .5-2.5 .5zM86.3 126.2l2.5-.5v1zM106.6 130.9h1l-.5 2.4zM190.6 133.3l.5 2.5h-1zM218.8 134.2l2.1-1.4-1.4 2.1zM218.9 128.8l2.6-.5v1zM229.1 128.3l2.5 .5-2.5 .5zM231.9 133l2.1-1.4 .4 .9z"/>
<path d="M241.6 132.5h1l-.5 2.5zM242.1 136.7l.5 2.5h-1zM30 156.3l.5 2.5h-1zM36.2 144.6h1l-.5 2.5zM36.7 154.2l.5 2.5h-1zM57.7 152.5l1.9 1.7-2.5-.9zM63.1 146.6l.7-.6 1.2 2.3zM64 140.1l.9-.4 .6 2.5zM65.3 148.2l2.2-1.2-1.6 2zM68.2 153.5l2.1 1.5-2.5-.5zM68.3 144.8l2.5 .5-2.5 .5zM77.5 145.3l2.4-.5v1z"/>
<path d="M84.7 146.8l.8 .6-2.1 1.6zM88.8 145.5l.7 .7-2 1.4zM89.7 152.2l.7 .8-2.4 1.1zM89.4 154.4l2.5-.6-2 1.5zM94.9 153.7l2.2-1.3 .3 .9zM107.1 139.1l.5 2.5h-1zM190.1 144.3h1l-.5 2.4zM199.5 144.6h1l-.5 2.5zM200 154.2l.5 2.5h-1zM221.3 144.5l2.5-.4v.9zM226.6 144.1l2.4 .4-2.4 .5zM228.9 149.5l2.4-1 .2 1z"/>
<path d="M229.4 156.8l2.5-.2-.1 1zM230.3 157.3l2.4-.9 .2 1zM277.8 156.3l.5 2.5h-1zM66.5 174.4l.5 2.5h-1zM70 172.2l2.5-.5v.9zM75.8 171.7l2.5 .5-2.5 .4zM76.8 162.2l2.4 .5-2.4 .5zM81.9 162.7l2.6-.5v1zM105.6 158.5l.4 2.5h-.9zM124.7 171.9h1l-.5 2.5zM125.2 158.1l.5 2.5h-1zM216.6 168.2l2.5 .7-2.6 .3z"/>
<path d="M220.2 174.4h1l-.5 2.5zM221.1 168l2.5 .5-2.5 .5zM227.1 168.5l2.5-.5v1zM258.6 174.4l.5 2.4h-1zM29.5 185h1l-.5 2.5zM66 184.2h1l-.5 2.5zM74.1 183l2.5-.5v1zM85 182.5l2.4 .5-2.4 .5zM93.5 181.9l2.5-.4v1zM105.1 194.2h.9l-.4 2.4zM105.1 184.2h.9l-.4 2.5zM119 195h1l-.5 2.5z"/>
<path d="M119.5 186.7l.5 2.5h-1zM190.3 195h1l-.5 2.5zM190.8 186.7l.5 2.5h-1zM207.8 184l2.5-.5v1zM215.3 193.6l2.5-.5v1zM232.8 193.1l2.5 .5-2.5 .5zM240.3 183.5l2.5 .5-2.5 .5zM249.3 194.2h1l-.5 2.4zM258.1 184.2h1l-.5 2.5zM277.3 185h1l-.5 2.5zM23.6 219.2h1l-.5 2.5zM24.1 200l.5 2.5h-1z"/>
<path d="M39.5 217.5h.9l-.5 2.5zM39.9 197.5l.5 2.5h-.9zM52.1 209.7l2.5-.5v1zM58.3 209.2l2.5 .5-2.5 .5zM68.3 209.2l2.5 .5-2.5 .5zM77.5 209.7l2.4-.5v1zM105.6 200l.4 2.5h-.9zM195.2 219.2h1l-.5 2.5zM195.7 200l.5 2.5h-1zM212 215.5l2.5-.5v1zM219.5 207.4l2.5 .5-2.5 .6zM228.7 207.9l2.4-.5v1.1z"/>
<path d="M236.2 215l2.4 .5-2.4 .5zM244.6 218.3l.7 .7-2.1 1.4zM249.8 200l.5 2.5h-1zM267.9 217.5h1l-.5 2.5zM268.4 197.5l.5 2.5h-1zM58.3 231.7l2.5-.5v1zM64.1 240l2.5-.5v1zM87.4 231.2l2.6 .5-2.6 .5zM92.1 227.3l2.1-1.4-1.4 2.1zM97.3 222.1l.7 .7-2.2 1.5zM239.4 223.4l2.1-1.4-1.4 2.2zM81.6 239.5l2.5 .5-2.5 .5z"/>
<path d="M207.8 242l2.5-.5v1zM209.5 252.7l2.5-.6v1.1zM238.6 252.1l2.5 .6-2.5 .5zM240.3 241.5l2.5 .5-2.5 .5z"/>
</g>
<g font-size="4.8">
<text x="33.7" y="9.6">6</text>
<text x="103.7" y="9.6">5</text>
<text x="173.7" y="9.6">4</text>
<text x="243.7" y="9.6">3</text>
<text x="313.7" y="9.6">2</text>
<text x="383.7" y="9.6">1</text>
<text x="83.3" y="34.7" transform="rotate(-70 83.3 34.7)">R10,53</text>
<text x="6.2" y="38.9">D</text>
<text x="41.9" y="38" transform="rotate(34 41.9 38)">R9,98</text>
<text x="410.5" y="38.9">D</text>
<text x="105" y="48.1" transform="rotate(-2 105 48.1)">R66,01</text>
<text x="90.2" y="57.6" transform="rotate(-90 90.2 57.6)">23,35</text>
<text x="69.5" y="60.4">3,94</text>
<text x="78.2" y="63.5">12,89</text>
<text x="36.1" y="68.1" transform="rotate(-39 36.1 68.1)">R10,00</text>
<text x="49.2" y="70.5" transform="rotate(-42 49.2 70.5)">R10,58</text>
<text x="68.1" y="82.9">80,03</text>
<text x="60.5" y="104.8" transform="rotate(70 60.5 104.8)">R2,50</text>
<text x="6.4" y="113.1">C</text>
<text x="53.7" y="110.8" transform="rotate(65 53.7 110.8)">R10,12</text>
<text x="410.7" y="113.1">C</text>
<text x="14.8" y="123.5" transform="rotate(32 14.8 123.5)">R66,89</text>
<text x="47.7" y="121.7" transform="rotate(53 47.7 121.7)">R66,89</text>
<text x="85.3" y="123.9">13,11</text>
<text x="102" y="125.1" transform="rotate(-47 102 125.1)">R125,29</text>
<text x="69.5" y="128.9">3,94</text>
<text x="117.4" y="129.7" transform="rotate(-36 117.4 129.7)">R93,67</text>
<text x="238" y="127.9" transform="rotate(-23 238 127.9)">R2,50</text>
<text x="15.7" y="140.5" transform="rotate(-90 15.7 140.5)">5,00</text>
<text x="42.2" y="140.4" transform="rotate(23 42.2 140.4)">R10,00</text>
<text x="88.1" y="143.5" transform="rotate(-46 88.1 143.5)">R61,48</text>
<text x="104.8" y="142.2" transform="rotate(-90 104.8 142.2)">17,20</text>
<text x="208.3" y="141.7" transform="rotate(-44 208.3 141.7)">R2,50</text>
<text x="218.8" y="142.2">23,35</text>
<text x="239.7" y="140.5" transform="rotate(-90 239.7 140.5)">5,00</text>
<text x="111.6" y="145.5" transform="rotate(-18 111.6 145.5)">R53,43</text>
<text x="188.2" y="146" transform="rotate(-90 188.2 146)">40,25</text>
<text x="240.6" y="144.6" transform="rotate(-12 240.6 144.6)">R456,76</text>
<text x="241.9" y="153.1" transform="rotate(-9 241.9 153.1)">R456,76</text>
<text x="34.4" y="156.6" transform="rotate(-90 34.4 156.6)">21,25</text>
<text x="75.9" y="160.3">8</text>
<text x="78.5" y="160.3">,09</text>
<text x="197.5" y="156.6" transform="rotate(-90 197.5 156.6)">21,25</text>
<text x="248.9" y="157.2" transform="rotate(8 248.9 157.2)">R10,00</text>
<text x="42" y="165" transform="rotate(-40 42 165)">R1,00</text>
<text x="192.8" y="164.5" transform="rotate(5 192.8 164.5)">R491,29</text>
<text x="218.4" y="166" transform="rotate(-89 218.4 166)">R64858,83</text>
<text x="219.4" y="166.1">1</text>
<text x="222" y="166.1">0,61</text>
<text x="55.8" y="168.1" transform="rotate(-25 55.8 168.1)">R64,18</text>
<text x="70.1" y="169.8">25,0</text>
<text x="79.4" y="169.8">0</text>
<text x="122.7" y="172.2" transform="rotate(-90 122.7 172.2)">48,79</text>
<text x="27.6" y="177.8" transform="rotate(-90 27.6 177.8)">93,68</text>
<text x="103.2" y="178.5" transform="rotate(-90 103.2 178.5)">84,47</text>
<text x="275.4" y="177.8" transform="rotate(-90 275.4 177.8)">93,68</text>
<text x="74.8" y="180.6">40,02</text>
<text x="120.4" y="180" transform="rotate(1 120.4 180)">R236,67</text>
<text x="189" y="181.6">105,00</text>
<text x="6.4" y="187.4">B</text>
<text x="64.1" y="186.5" transform="rotate(-90 64.1 186.5)">36,74</text>
<text x="256.2" y="186.5" transform="rotate(-90 256.2 186.5)">36,94</text>
<text x="410.7" y="187.4">B</text>
<text x="117.1" y="198" transform="rotate(-90 117.1 198)">32,50</text>
<text x="188.4" y="198" transform="rotate(-90 188.4 198)">32,50</text>
<text x="50.5" y="207.2">26,</text>
<text x="57.1" y="207.2">00</text>
<text x="103.2" y="204.3" transform="rotate(-90 103.2 204.3)">10,00</text>
<text x="247.4" y="204.3" transform="rotate(-90 247.4 204.3)">10,00</text>
<text x="37.6" y="214.7" transform="rotate(-90 37.6 214.7)">67,50</text>
<text x="266" y="214.7" transform="rotate(-90 266 214.7)">67,50</text>
<text x="21.7" y="216.8" transform="rotate(-90 21.7 216.8)">65,00</text>
<text x="193.3" y="216.8" transform="rotate(-90 193.3 216.8)">65,00</text>
<text x="89.8" y="226.9" transform="rotate(-45 89.8 226.9)">7,07</text>
<text x="237.4" y="222.8" transform="rotate(-45 237.4 222.8)">7,07</text>
<text x="6.4" y="261.7">A</text>
<text x="410.7" y="261.7">A</text>
<text x="316" y="283.4">parte de abajo vista</text>
<text x="394.2" y="285">1 / 1</text>
<text x="33.7" y="290.9">6</text>
<text x="103.7" y="290.9">5</text>
<text x="173.7" y="290.9">4</text>
<text x="243.7" y="290.9">3</text>
<text x="313.7" y="290.9">2</text>
<text x="383.7" y="290.9">1</text>
</g>
<g font-size="4.6">
<text x="74.2" y="22.3" transform="rotate(86 74.2 22.3)">⌀25,00</text>
<text x="114.1" y="70.3" transform="rotate(28 114.1 70.3)">⌀80,00</text>
<text x="66.2" y="103.4">⌀35,00</text>
<text x="66.2" y="119.9">⌀38,00</text>
<text x="217.4" y="116.3">⌀20,00</text>
<text x="217.4" y="126.4">⌀38,00</text>
<text x="66.2" y="142.9">⌀20,00</text>
<text x="66.2" y="169.8">⌀</text>
<text x="217.4" y="191.2">⌀60,00</text>
<text x="66.2" y="207.2">⌀20,00</text>
<text x="217.4" y="205.5">⌀20,00</text>
<text x="217.4" y="213.1">⌀80,00</text>
<text x="66.2" y="229.3">⌀95,00</text>
<text x="66.2" y="237.6">⌀60,00</text>
<text x="216" y="239.6">⌀105,00</text>
<text x="217.4" y="250.2">⌀95,00</text>
</g>
<g font-size="3.4">
<text x="241" y="266">nesto</text>
<text x="361" y="265.5">11/13/2024</text>
</g>
<g font-size="2.7">
<text x="241" y="260.2">Diseño de</text>
<text x="273" y="260.1">Revisado por</text>
<text x="298" y="260.1">Aprobado por</text>
<text x="328.9" y="260.1">Fecha</text>
<text x="361" y="260.1">Fecha</text>
<text x="378.2" y="280.3">Edición</text>
<text x="397.2" y="280">Hoja</text>
</g>
</svg>
